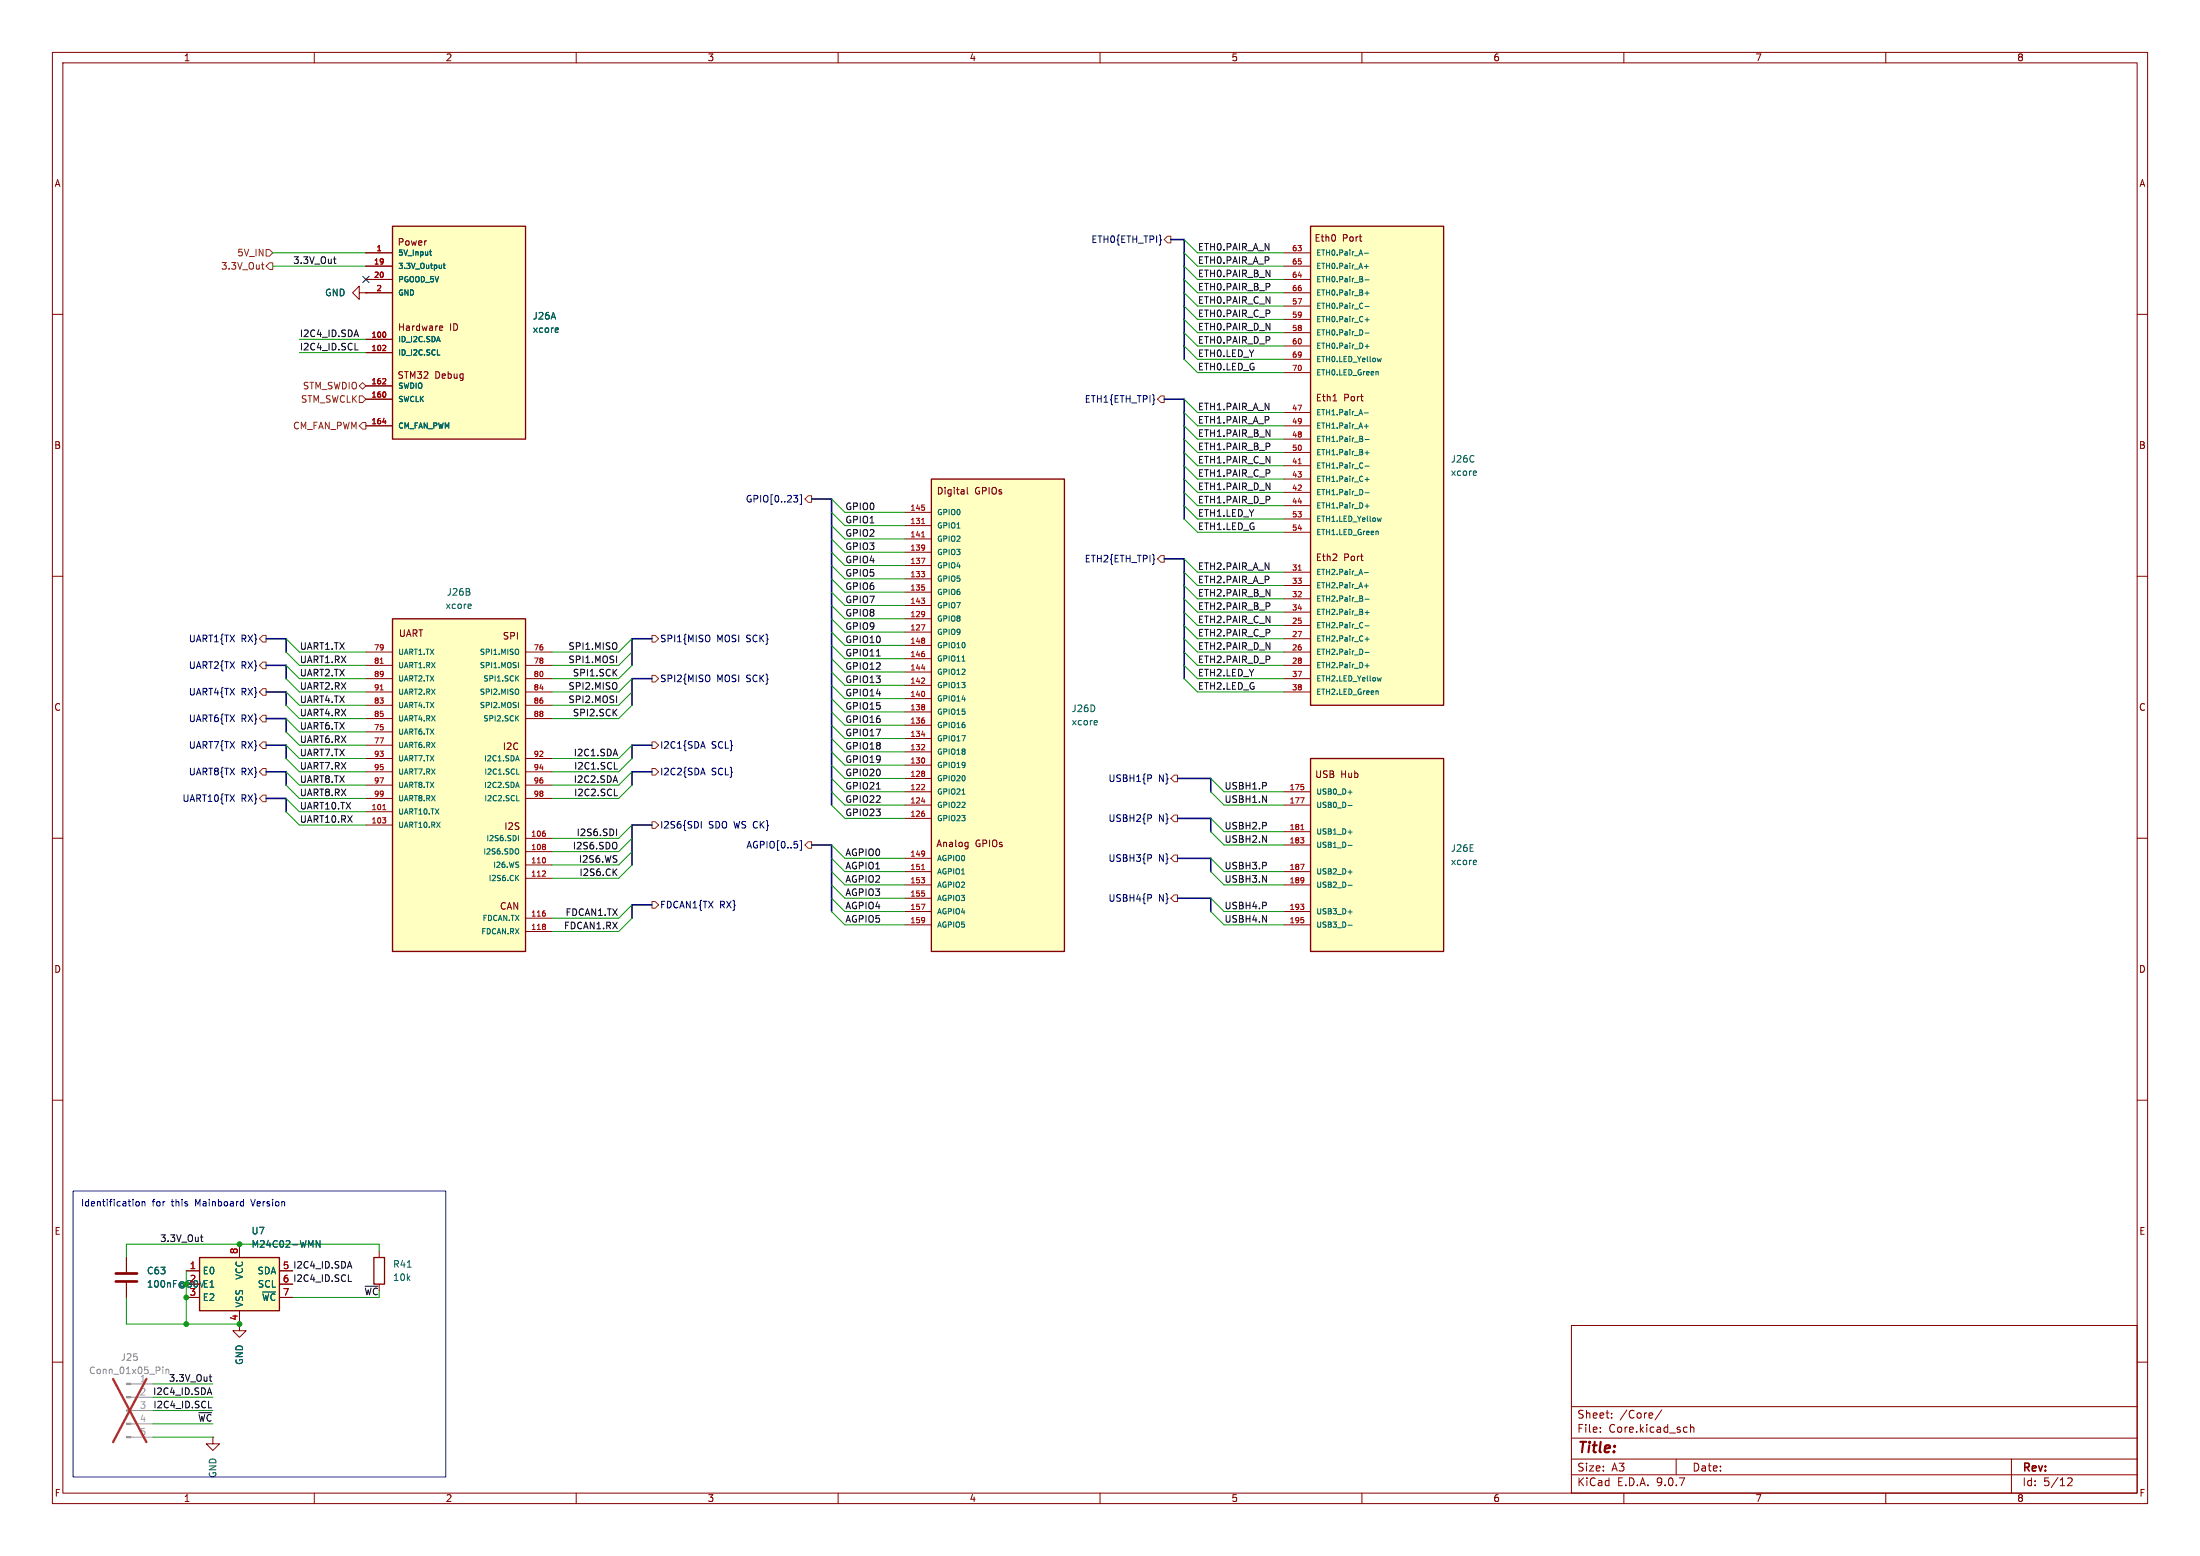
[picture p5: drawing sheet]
<svg xmlns="http://www.w3.org/2000/svg" width="420mm" height="297mm" viewBox="0 0 420 297" stroke-linecap="round" stroke-linejoin="round" font-family="sans-serif">
<g fill="none" stroke="#840000" stroke-width=".19">
<path d="M10 10h400v277h-400zM12 12h396v273h-396zM60 10v2M110 10v2M160 10v2M210 10v2M260 10v2M310 10v2M360 10v2M10 60h2M408 60h2M10 110h2"/>
<path d="M408 110h2M10 160h2M408 160h2M10 210h2M408 210h2M24.1 240v2.8M24.1 244.9v2.7M300 253h108v32h-108zM10 260h2M300 278.5h108M300 274.5h108M300 268.5h108"/>
<path d="M305.5 273.2v.2M305.5 272.5v.1M307.7 270.5v.2M307.7 269.8v.1M317.2 269.1l-1.3 1.9M320 278.5v3M321.9 272.4l.2 .1M322.1 273.3l-.2 .1M322.7 271.9v1.5M322.7 272.5l.2-.1 .4 .1 .1 .9M384 278.5v6.5M408 260h2"/>
<path d="M60 285v2M110 285v2M160 285v2M210 285v2M260 285v2M300 281.5h108M310 285v2M360 285v2M394.7 282.2l.6-.1 .2 .1 .1 .3-.9 1.1h.9"/>
</g>
<path d="M22.1 243.1h4.1M22.1 244.6h4.1" fill="none" stroke="#840000" stroke-width=".51"/>
<path d="M38.1 244.4l.4 1.3" fill="none" stroke="#006464" stroke-width=".19"/>
<path d="M38.1 240h15.2v10.2h-15.2z" fill="#ffffc2"/>
<path d="M38.1 240h15.2v10.2h-15.2zM71.4 240h2v5.1h-2z" fill="none" stroke="#840000" stroke-width=".25"/>
<path d="M45.7 237.5v2.5M72.4 238.8v1.2M35.6 242.6h2.5M35.6 247.6h2.5M45.7 250.2v2.5M53.3 242.6h2.6M53.3 247.6h2.6M53.3 245.1h2.6M72.4 245.1v1.3" fill="none" stroke="#840000" stroke-width=".19"/>
<path d="M61.1 236.8v1.3l-.7-1.3v1.3M77.8 241.9h.7" fill="none" stroke="#006464" stroke-width=".19"/>
<path d="M250.2 43.2h25.4v91.4h-25.4z" fill="#ffffc2"/>
<path d="M250.2 43.2h25.4v91.4h-25.4z" fill="none" stroke="#840000" stroke-width=".25"/>
<g fill="none" stroke="#840000" stroke-width=".19">
<path d="M245.1 48.3h5.1M245.1 50.8h5.1M245.1 53.3h5.1M245.1 55.9h5.1M245.1 58.4h5.1M245.1 61h5.1M245.1 63.5h5.1M245.1 66h5.1M245.1 68.6h5.1M245.1 71.1h5.1M245.1 78.7h5.1M254.5 76.5h.7"/>
<path d="M245.1 81.3h5.1M245.1 83.8h5.1M245.1 86.4h5.1M245.1 88.9h5.1M245.1 91.4h5.1M245.1 94h5.1M245.1 96.5h5.1M245.1 99.1h5.1M245.1 101.6h5.1M245.1 109.2h5.1M245.1 111.8h5.1M245.1 114.3h5.1"/>
<path d="M245.1 116.8h5.1M245.1 119.4h5.1M245.1 121.9h5.1M245.1 124.5h5.1M245.1 127h5.1M245.1 129.5h5.1M245.1 132.1h5.1M45.7 252.7v1.3h-1.3l1.3 1.3 1.3-1.3h-1.3"/>
</g>
<g fill="none" stroke="#006464" stroke-width=".19">
<path d="M260.5 48.3h.7M260.5 50.9h.7M260.6 53.4h.8M260.6 56h.8M260.6 58.5h.8M260.8 50.5v.8M261 55.6v.7M260.5 78.8h.7M260.6 61h.8M260.6 63.6h.8M260.6 66.1h.8M261 60.6v.8"/>
<path d="M261 65.7v.8M263.1 71v.6M263.7 68.4l-.2 .6-.2-.4M260.5 81.4h.7M260.6 83.9h.8M260.6 86.4h.8M260.6 89h.8M260.6 91.5h.8M260.6 94.1h.8M260.6 96.6h.8M260.8 81v.7M261 86v.8"/>
<path d="M261 91.1v.8M261 96.2v.8M263.7 98.8l-.2 .7-.2-.5M281.7 89.9l.2 .3-.6 .1M281.8 90.7h-.1M260.5 109.3h.7M260.5 111.8h.7M260.6 114.4h.8M260.6 116.9h.8M260.6 119.5h.8M260.8 111.4v.8M261 116.5v.8"/>
<path d="M263.1 101.4v.7M260.6 122h.8M260.6 124.5h.8M260.6 127.1h.8M261 121.6v.8M261 126.7v.8M263.1 131.9v.6M263.7 129.3l-.2 .7-.2-.5"/>
</g>
<path d="M247.8 88.5h.6M247.8 108.8h.6" fill="none" stroke="#a90000" stroke-width=".19"/>
<path d="M177.8 91.4h25.4v90.2h-25.4z" fill="#ffffc2"/>
<path d="M177.8 91.4h25.4v90.2h-25.4z" fill="none" stroke="#840000" stroke-width=".25"/>
<g fill="none" stroke="#840000" stroke-width=".19">
<path d="M172.7 97.8h5.1M184.7 93v1.1l.1 .2M172.7 100.3h5.1M172.7 102.9h5.1M172.7 105.4h5.1M172.7 108h5.1M172.7 110.5h5.1M172.7 113h5.1M172.7 115.6h5.1M172.7 118.1h5.1M172.7 120.7h5.1M172.7 123.2h5.1"/>
<path d="M172.7 125.7h5.1M172.7 128.3h5.1M172.7 130.8h5.1M172.7 133.4h5.1M172.7 135.9h5.1M172.7 138.4h5.1M172.7 141h5.1M172.7 143.5h5.1M172.7 146.1h5.1M172.7 148.6h5.1M172.7 151.1h5.1M172.7 153.7h5.1"/>
<path d="M172.7 156.2h5.1M172.7 163.8h5.1M172.7 166.4h5.1M172.7 168.9h5.1M172.7 171.5h5.1M172.7 174h5.1M172.7 176.5h5.1M184.4 160.8h.4M184.8 160.8v1l-.2 .2M184.8 161.6h-.4"/>
</g>
<g fill="none" stroke="#a90000" stroke-width=".19">
<path d="M175.9 99.9h.6M176.5 96.9v.4M175.9 106.5h.7l-.5 1.1M175.9 109.1h.6l-.3 .4M175.9 114.2h.6l-.3 .4M175.9 119.2h.7l-.5 1.1M175.9 102.5h.6M176.5 104.1v.7M176.5 109.6v.4M176.5 112.1v.4M176.5 114.7v.4M176.5 116.8v.7"/>
<path d="M176.5 104.4v.1M176.5 117.1v.1M175.9 127.5h.7M176.4 129.5l.1 .3-.6 .6h.6M176.5 121.9v.2M176.5 122.3v.4M176.5 124.8v.4M176.5 132.1v.7M176.5 134.6v.2M176.5 135v.4M176.5 137.5v.4M175.9 140.2h.7"/>
<path d="M175.9 152.9h.7M176.4 142.2l.1 .3-.6 .6h.6M176.4 149.8l.1 .4-.6 .5h.6M176.5 144.8v.7M176.5 147.3v.2M176.5 147.7v.4M176.5 155.3v.4M175.9 167.5h.6l-.3 .4M175.9 172.6h.7l-.5 1M175.9 166h.6M176.5 162.5v.7M176.5 168v.4"/>
<path d="M176.5 170.5v.5M176.5 175.2v.7M176.5 162.9v.1M176.5 175.6v.1"/>
</g>
<path d="M183.7 126.2h.5M209.3 137.5l.2 .3-.6 .2M209.4 138.3l-.1 .1M183.7 151.6h.5" fill="none" stroke="#006464" stroke-width=".19"/>
<path d="M250.2 144.8h25.4v36.8h-25.4z" fill="#ffffc2"/>
<path d="M250.2 144.8h25.4v36.8h-25.4z" fill="none" stroke="#840000" stroke-width=".25"/>
<path d="M245.1 151.1h5.1M245.1 153.7h5.1M245.1 158.8h5.1M245.1 161.3h5.1M245.1 166.4h5.1M245.1 168.9h5.1M245.1 174h5.1M245.1 176.5h5.1M40.6 274.3v1.3h-1.2l1.2 1.3 1.3-1.3h-1.3M40.6 274.3h.1" fill="none" stroke="#840000" stroke-width=".19"/>
<path d="M257.4 151.2h.7M257.4 153.7h.7M257.4 158.8h.7M257.4 161.4h.7M257.4 166.4h.7M257.4 169h.7M257.4 174.1h.7M257.4 176.6h.7M281.7 164.2l.2 .3-.6 .1M281.8 165h-.1" fill="none" stroke="#006464" stroke-width=".19"/>
<path d="M248.3 152.3h.7l-.5 1M248.3 159.9h.6l-.3 .4M248.3 158.4h.6M248.9 150.2v.4M248.3 165h.7l-.5 1M248.3 172.6h.6l-.3 .4M248.9 160.4v.4M248.9 167.6v.7M248.9 173.1v.4M248.9 175.6v.4M248.9 167.9v.1" fill="none" stroke="#a90000" stroke-width=".19"/>
<path d="M74.9 118.1h25.4v63.5h-25.4z" fill="#ffffc2"/>
<path d="M74.9 118.1h25.4v63.5h-25.4z" fill="none" stroke="#840000" stroke-width=".25"/>
<g fill="none" stroke="#840000" stroke-width=".19">
<path d="M68.6 55.9v-1.3l-1.3 1.3 1.3 1.3v-1.3h1.2M69.8 55.9h.1M69.8 124.5h5.1M69.8 127h5.1M69.8 129.5h5.1M69.8 132.1h5.1M69.8 134.6h5.1M69.8 137.2h5.1M69.8 139.7h5.1M100.3 124.5h5.1M100.3 127h5.1M100.3 129.5h5.1"/>
<path d="M100.3 132.1h5.1M100.3 134.6h5.1M100.3 137.2h5.1M69.8 142.2h5.1M69.8 144.8h5.1M69.8 147.3h5.1M69.8 149.9h5.1M69.8 152.4h5.1M69.8 154.9h5.1M69.8 157.5h5.1M100.3 144.8h5.1M100.3 147.3h5.1"/>
<path d="M100.3 149.9h5.1M100.3 152.4h5.1M100.3 160h5.1M100.3 162.6h5.1M100.3 165.1h5.1M100.3 167.6h5.1M100.3 175.3h5.1M100.3 177.8h5.1"/>
</g>
<g fill="none" stroke="#a90000" stroke-width=".19">
<path d="M72.6 126.6h.6M72.6 131.7h.6M73 156.1h.6l-.3 .4M73.1 154.6h.5M73.6 156.6v.4M104.1 159.1v.4M104 166.3l.1 .4-.6 .6h.6M104.1 161.3v.2M104.1 161.7v.4M104.1 163.9v.6M104.1 174.3v.5M104.1 176.5v.2"/>
<path d="M104.1 176.9v.4"/>
</g>
<g fill="none" stroke="#006464" stroke-width=".19">
<path d="M89.8 115.3l.2 .3-.6 .1M89.9 116.1h-.1M98.6 129.4l.4 .6M98.6 137l.4 .6M99 124.1v.7M99 131.7v.7M99 126.4v1.1M99 134.1v1M99 129l-.6 .6M99 136.6l-.6 .6M98.6 147.8h.5M98.6 152.9h.5"/>
<path d="M98.8 144.2l.3 1M98.8 149.3l.3 1M99 159.5v1M98.6 167.5l.4 .6M98.9 162.1l.1 .2-.1 .7M99 167.1l-.6 .6"/>
</g>
<path d="M74.9 43.2h25.4v40.6h-25.4z" fill="#ffffc2"/>
<path d="M74.9 43.2h25.4v40.6h-25.4z" fill="none" stroke="#840000" stroke-width=".25"/>
<g fill="none" stroke="#840000" stroke-width=".19">
<path d="M69.8 55.9h.1M69.8 48.3h5.1M69.8 50.8h5.1M69.8 53.3h5.1M69.8 55.9h5.1M69.8 64.8h5.1M69.8 67.3h5.1M69.8 73.7h5.1M69.8 76.2h5.1M84.1 62.2l.3 .1 .1 .2-.6 .1M84.4 63l-.3 .1M69.8 81.3h5.1"/>
<path d="M45.7 237.5v2.5M24.1 240v2.8M24.1 244.9v2.7M35.6 242.6h2.5M35.6 247.6h2.5M45.7 250.2v2.5M53.3 242.6h2.6M53.3 247.6h2.6M53.3 245.1h2.6"/>
</g>
<path d="M82 48h.4M82.1 47.7v.9l.3 .1M84.6 50.6h.4M84.8 50.2v.9l.2 .2M83.5 67.8h.5M106.4 62.6l.2 .3-.6 .1M106.5 63.4h-.1M61.1 236.8v1.3l-.7-1.3v1.3M38.1 244.4l.4 1.3" fill="none" stroke="#006464" stroke-width=".19"/>
<path d="M73.6 66v.3l-.6 .6h.6M73.6 72.3v.4l-.6 .6h.6M73.6 63.6v.6M73.6 75v.6M73.1 80.6h.6" fill="none" stroke="#a90000" stroke-width=".19"/>
<g fill="#9c9b98" stroke="#9c9b98" stroke-width=".19">
<path d="M24.1 264h.9v.3h-.9z"/>
<path d="M24.1 266.6h.9v.2h-.9z"/>
<path d="M24.1 269.1h.9v.3h-.9z"/>
<path d="M24.1 271.7h.9v.2h-.9z"/>
<path d="M24.1 274.2h.9v.2h-.9z"/>
</g>
<path d="M25 264.2h4.2M25 266.7h4.2M25 269.2h4.2M25 271.8h4.2M25 274.3h4.2" fill="none" stroke="#9c9b98" stroke-width=".19"/>
<path d="M31.1 260.9v.2M31.1 261.4v.8M31.7 261.4v.8M31.7 261.5l.2-.1h.3v.8" fill="none" stroke="#939391" stroke-width=".19"/>
<path d="M21.6 263.2l6.3 12.1M27.9 263.2l-6.3 12.1" fill="none" stroke="#e12e31" stroke-width=".46"/>
<g fill="none" stroke="#725600" stroke-width=".19">
<path d="M49.9 50.5h.5M50.1 51.3l.3 .1M50.8 50.8l.6-.6h.7v1.2h-.7zM50.8 47.6h.6l.7 .7-.7 .6h-.6zM222.9 45.1h.6v1.3h-.6l-.7-.7zM68.6 73.7l.6-.7 .6 .7-.6 .6zM68.6 75.6h.6l.6 .6-.6 .6h-.6zM221.6 75.6h.6v1.2h-.6l-.6-.6zM69.2 80.6h.6v1.3h-.6l-.6-.6zM154.3 94.6h.6v1.3h-.6l-.6-.6zM221.6 106h.6v1.3h-.6l-.6-.6zM50.2 136.5h.6v1.3h-.6l-.7-.6z"/>
<path d="M50.2 126.4h.6v1.2h-.6l-.7-.6zM50.2 131.4h.6v1.3h-.6l-.7-.6zM50.2 121.3h.6v1.3h-.6l-.7-.7zM124.5 121.3h.6l.6 .6-.6 .7h-.6zM124.5 128.9h.6l.6 .6-.6 .7h-.6zM50.2 141.6h.6v1.3h-.6l-.7-.7zM50.2 151.8h.6v1.2h-.6l-.7-.6zM50.2 146.7h.6v1.3h-.6l-.7-.7zM124.5 141.6h.6l.6 .6-.6 .7h-.6zM124.5 146.7h.6l.6 .6-.6 .7h-.6zM124.5 156.8h.6l.6 .7-.6 .6h-.6zM224.2 148h.6v1.2h-.6l-.7-.6z"/>
<path d="M224.2 155.6h.6v1.2h-.6l-.7-.6zM124.5 172.1h.6l.6 .6-.6 .7h-.6zM154.3 160.7h.6v1.2h-.6l-.6-.6zM224.2 163.2h.6v1.3h-.6l-.7-.7zM224.2 170.8h.6v1.3h-.6l-.7-.6z"/>
</g>
<g fill="none" stroke="#000084" stroke-width=".19">
<path d="M69.2 52.7l1.3 1.2M70.5 52.7l-1.3 1.2M151.5 94.6h.8l-.4 .4M152 95l.3 .3v.3l-.3 .2M152.7 94.4h.3v1.9h-.3M135.3 121.3a.9 .9 0 0 1 0 1.1M135.3 128.9a.9 .9 0 0 1 0 1.2M133.9 156.8v1.3M133.9 142.5h.6M133.9 147.5h.6M134.2 141.5l.4 1.3M134.2 146.6l.4 1.3"/>
<path d="M219.7 148l.1 .1-.1 .4M219.7 155.6l.1 .2-.1 .3M152.7 160.5h.3v1.8h-.3M219.7 163.2l.1 .2-.1 .3M219.7 170.8l.1 .2-.1 .4"/>
</g>
<g fill="none" stroke="#0f0f0f" stroke-width=".19">
<path d="M63.7 49.4h.4M63.9 50.2l.2 .1M67.8 66.8h.6M68 63l.4 1.3M167.3 125.2h.7M117.3 151.9h.6M117.3 146.8h.6M117.7 158.2v1.3M167.3 150.6h.7M117.2 166.4l.6 .7M117.8 165.9l-.8 .7M38.3 236.1h.4"/>
<path d="M38.5 236.9l.2 .1M66.5 244.6h.6M66.7 240.8l.5 1.3M39.8 268.7h.6M39.9 262.8h.5M40 264.9l.4 1.3M40.2 263.6h.2"/>
</g>
<g fill="none" stroke="#000084" stroke-width=".3">
<path d="M223.5 45.7h2.6v22.9M222.2 76.2h3.9v22.9M154.9 95.3h3.8v58.4M222.2 106.7h3.9v22.8M50.8 121.9h3.8v2.6M50.8 127h3.8v2.5M50.8 132.1h3.8v2.5M50.8 137.2h3.8v2.5M124.5 121.9h-3.9v5.1M124.5 129.5h-3.9v5.1M50.8 147.3h3.8v2.6M50.8 142.2h3.8v2.6"/>
<path d="M50.8 152.4h3.8v2.5M124.5 147.3h-3.9v2.6M124.5 142.2h-3.9v2.6M124.5 157.5h-3.9v7.6M224.8 148.6h6.3v2.5M224.8 156.2h6.3v2.6M124.5 172.7h-3.9v2.6M154.9 161.3h3.8v12.7M224.8 171.5h6.3v2.5M224.8 163.8h6.3v2.6"/>
</g>
<g fill="none" stroke="#009600" stroke-width=".19">
<path d="M52.1 48.3h17.7M52.1 50.8h17.7M226.1 58.4l2.5 2.6h16.5M226.1 53.3l2.5 2.6h16.5M226.1 45.7l2.5 2.6h16.5M226.1 48.3l2.5 2.5h16.5M226.1 55.9l2.5 2.5h16.5M226.1 50.8l2.5 2.5h16.5M57.1 67.3h12.7M57.1 64.8h12.7M226.1 76.2l2.5 2.5h16.5M226.1 78.7l2.5 2.6h16.5"/>
<path d="M226.1 66l2.5 2.6h16.5M226.1 61l2.5 2.5h16.5M226.1 63.5l2.5 2.5h16.5M226.1 68.6l2.5 2.5h16.5M158.7 97.8l2.6 2.5h11.4M158.7 95.3l2.6 2.5h11.4M226.1 99.1l2.5 2.5h16.5M226.1 81.3l2.5 2.5h16.5M226.1 96.5l2.5 2.6h16.5M226.1 91.4l2.5 2.6h16.5M226.1 94l2.5 2.5h16.5M226.1 88.9l2.5 2.5h16.5"/>
<path d="M226.1 83.8l2.5 2.6h16.5M226.1 86.4l2.5 2.5h16.5M158.7 108l2.6 2.5h11.4M158.7 100.3l2.6 2.6h11.4M158.7 105.4l2.6 2.6h11.4M158.7 113l2.6 2.6h11.4M158.7 110.5l2.6 2.5h11.4M158.7 102.9l2.6 2.5h11.4M158.7 115.6l2.6 2.5h11.4M158.7 118.1l2.6 2.6h11.4M226.1 119.4l2.5 2.5h16.5M226.1 116.8l2.5 2.6h16.5"/>
<path d="M226.1 111.8l2.5 2.5h16.5M226.1 114.3l2.5 2.5h16.5M226.1 109.2l2.5 2.6h16.5M226.1 106.7l2.5 2.5h16.5M54.6 134.6l2.5 2.6h12.7M54.6 121.9l2.5 2.6h12.7M54.6 124.5l2.5 2.5h12.7M54.6 129.5l2.5 2.6h12.7M54.6 127l2.5 2.5h12.7M54.6 137.2l2.5 2.5h12.7M54.6 139.7l2.5 2.5h12.7M54.6 132.1l2.5 2.5h12.7"/>
<path d="M120.6 134.6l-2.5 2.6h-12.7M120.6 121.9l-2.5 2.6h-12.7M120.6 124.5l-2.5 2.5h-12.7M120.6 129.5l-2.5 2.6h-12.7M120.6 127l-2.5 2.5h-12.7M120.6 132.1l-2.5 2.5h-12.7M158.7 133.4l2.6 2.5h11.4M158.7 135.9l2.6 2.5h11.4M158.7 130.8l2.6 2.6h11.4M158.7 138.4l2.6 2.6h11.4M158.7 123.2l2.6 2.5h11.4M158.7 120.7l2.6 2.5h11.4"/>
<path d="M158.7 125.7l2.6 2.6h11.4M158.7 128.3l2.6 2.5h11.4M226.1 121.9l2.5 2.6h16.5M226.1 124.5l2.5 2.5h16.5M226.1 129.5l2.5 2.6h16.5M226.1 127l2.5 2.5h16.5M54.6 154.9l2.5 2.6h12.7M54.6 152.4l2.5 2.5h12.7M54.6 147.3l2.5 2.6h12.7M54.6 149.9l2.5 2.5h12.7M54.6 142.2l2.5 2.6h12.7M54.6 144.8l2.5 2.5h12.7"/>
<path d="M120.6 147.3l-2.5 2.6h-12.7M120.6 149.9l-2.5 2.5h-12.7M120.6 157.5l-2.5 2.5h-12.7M120.6 142.2l-2.5 2.6h-12.7M120.6 144.8l-2.5 2.5h-12.7M158.7 151.1l2.6 2.6h11.4M158.7 148.6l2.6 2.5h11.4M158.7 153.7l2.6 2.5h11.4M158.7 141l2.6 2.5h11.4M158.7 143.5l2.6 2.6h11.4M158.7 146.1l2.6 2.5h11.4M231.1 151.1l2.6 2.6h11.4"/>
<path d="M231.1 148.6l2.6 2.5h11.4M231.1 156.2l2.6 2.6h11.4M231.1 158.8l2.6 2.5h11.4M120.6 165.1l-2.5 2.5h-12.7M120.6 175.3l-2.5 2.5h-12.7M120.6 172.7l-2.5 2.6h-12.7M120.6 160l-2.5 2.6h-12.7M120.6 162.6l-2.5 2.5h-12.7M158.7 166.4l2.6 2.5h11.4M158.7 174l2.6 2.5h11.4M158.7 163.8l2.6 2.6h11.4M158.7 168.9l2.6 2.6h11.4"/>
<path d="M158.7 161.3l2.6 2.5h11.4M158.7 171.5l2.6 2.5h11.4M231.1 166.4l2.6 2.5h11.4M231.1 174l2.6 2.5h11.4M231.1 163.8l2.6 2.6h11.4M231.1 171.5l2.6 2.5h11.4M72.4 238.8v-1.3h-48.3v2.5M24.1 247.6v5.1h21.6M35.6 242.6v10.1M55.9 247.6h16.5M29.2 269.2h11.4M29.2 271.8h11.4"/>
<path d="M29.2 264.2h11.4M29.2 266.7h11.4M29.2 274.3h11.4"/>
</g>
<path d="M14 227.3h71.1v54.6h-71.1zM26 229.5l.2-.1 .3 .1 .1 .5-.1 .1-.3 .1-.2-.1zM27.1 229.5l.2-.1h.3l.1 .8M27.1 229.4v.8M46.4 229.4h.1M46.5 228.9v1.3M46.5 230.1l-.1 .1M47.9 228.9l.4 1.3" fill="none" stroke="#0000c2" stroke-width=".19"/>
<g fill="#009600" stroke="#009600" stroke-width=".19">
<circle cx="35.6" cy="252.7" r=".46"/>
<circle cx="45.7" cy="237.5" r=".46"/>
<circle cx="35.6" cy="247.6" r=".46"/>
<circle cx="45.7" cy="252.7" r=".46"/>
</g>
<text font-size="2.8" fill="#840000" x="301" y="277.9">Title:</text>
<g font-size="2.1" fill="#840000">
<text x="301" y="273.7">File:</text>
<text x="301" y="271">Sheet:</text>
<text x="307.1" y="273.7">Core.kicad_sch</text>
<text x="309.2" y="271">/Core/</text>
<text x="301" y="281.1">Size:</text>
<text x="307.6" y="281.1">A3</text>
<text x="323" y="281.1">Date:</text>
<text x="386" y="281.3">Rev:</text>
<text x="301" y="283.9">KiCad</text>
<text x="308.7" y="283.9">E.D.A.</text>
<text x="316.3" y="283.9">9.0.7</text>
<text x="386" y="283.9">Id:</text>
<text x="390.1" y="283.9">5/12</text>
</g>
<g font-size="1.8" fill="#840000">
<text x="35" y="11.9">1</text>
<text x="85" y="11.9">2</text>
<text x="135" y="11.9">3</text>
<text x="185" y="11.9">4</text>
<text x="235" y="11.9">5</text>
<text x="285" y="11.9">6</text>
<text x="335" y="11.9">7</text>
<text x="385" y="11.9">8</text>
<text x="10.3" y="35.9">A</text>
<text x="408.3" y="35.9">A</text>
<text x="250.9" y="46.3">Eth0</text>
<text x="256.3" y="46.3">Port</text>
<text x="75.9" y="63.3">Hardware</text>
<text x="85.8" y="63.3">ID</text>
<text x="75.8" y="72.5">STM32</text>
<text x="83" y="72.5">Debug</text>
<text x="251.1" y="76.8">Eth1</text>
<text x="256.5" y="76.8">Port</text>
<text x="10.3" y="85.9">B</text>
<text x="408.2" y="85.9">B</text>
<text x="178.7" y="94.6">Digital</text>
<text x="186.1" y="94.6">GPIOs</text>
<text x="251.1" y="107.3">Eth2</text>
<text x="256.5" y="107.3">Port</text>
<text x="76.1" y="121.8">UART</text>
<text x="95.9" y="122.3">SPI</text>
<text x="10.3" y="135.9">C</text>
<text x="408.2" y="135.9">C</text>
<text x="95.9" y="143.4">I2C</text>
<text x="251" y="148.7">USB</text>
<text x="255.9" y="148.7">Hub</text>
<text x="96.2" y="158.6">I2S</text>
<text x="178.7" y="161.9">Analog</text>
<text x="186.2" y="161.9">GPIOs</text>
<text x="95.3" y="173.8">CAN</text>
<text x="10.3" y="185.9">D</text>
<text x="408.2" y="185.9">D</text>
<text x="10.3" y="235.9">E</text>
<text x="408.3" y="235.9">E</text>
<text x="45.5" y="252.2" transform="rotate(-90 45.5 252.2)">4</text>
<text x="10.3" y="285.9">F</text>
<text x="35" y="286.9">1</text>
<text x="85" y="286.9">2</text>
<text x="135" y="286.9">3</text>
<text x="185" y="286.9">4</text>
<text x="235" y="286.9">5</text>
<text x="285" y="286.9">6</text>
<text x="335" y="286.9">7</text>
<text x="385" y="286.9">8</text>
<text x="408.3" y="285.9">F</text>
</g>
<g font-size="1.8" fill="#006464">
<text x="75.8" y="47.1">Power</text>
<text x="62" y="56.7">GND</text>
<text x="101.6" y="63.7">xcore</text>
<text x="101.6" y="61.2">J26A</text>
<text x="276.9" y="88.5">J26C</text>
<text x="276.9" y="91">xcore</text>
<text x="85.2" y="113.9">J26B</text>
<text x="85" y="116.4">xcore</text>
<text x="204.5" y="136.1">J26D</text>
<text x="204.5" y="138.7">xcore</text>
<text x="276.9" y="165.3">xcore</text>
<text x="276.9" y="162.8">J26E</text>
<text x="47.9" y="238.4">M24C02-WMN</text>
<text x="47.9" y="235.8">U7</text>
<text x="27.9" y="243.4">C63</text>
<text x="36.1" y="244.9">2</text>
<text x="38.6" y="243.4">E0</text>
<text x="38.6" y="246">E1</text>
<text x="46.6" y="244.4" transform="rotate(-90 46.6 244.4)">VCC</text>
<text x="49.1" y="243.4">SDA</text>
<text x="49.1" y="246">SCL</text>
<text x="74.9" y="244.7">10k</text>
<text x="74.9" y="242.2">R41</text>
<text x="36.1" y="247.4">3</text>
<text x="38.6" y="248.5">E2</text>
<text x="46.6" y="249.7" transform="rotate(-90 46.6 249.7)">VSS</text>
<text x="49.9" y="248.5">~{WC}</text>
<text x="46.6" y="260.6" transform="rotate(-90 46.6 260.6)">GND</text>
<text x="41.5" y="282.2" transform="rotate(-90 41.5 282.2)">GND</text>
</g>
<g font-size="1.8" fill="#000084">
<text x="208.2" y="46.6">ETH0{ETH_TPI}</text>
<text x="207" y="77.1">ETH1{ETH_TPI}</text>
<text x="142.3" y="96.1">GPIO[0..23]</text>
<text x="207" y="107.5">ETH2{ETH_TPI}</text>
<text x="36" y="122.8">UART1{TX</text>
<text x="46" y="122.8">RX}</text>
<text x="125.9" y="122.8">SPI1{MISO</text>
<text x="136.8" y="122.8">MOSI</text>
<text x="142.6" y="122.8">SCK}</text>
<text x="36" y="127.9">UART2{TX</text>
<text x="46" y="127.9">RX}</text>
<text x="125.9" y="130.4">SPI2{MISO</text>
<text x="136.8" y="130.4">MOSI</text>
<text x="142.6" y="130.4">SCK}</text>
<text x="36" y="132.9">UART4{TX</text>
<text x="46" y="132.9">RX}</text>
<text x="36" y="138">UART6{TX</text>
<text x="36" y="143.1">UART7{TX</text>
<text x="46" y="138">RX}</text>
<text x="46" y="143.1">RX}</text>
<text x="125.9" y="143.1">I2C1{SDA</text>
<text x="135.8" y="143.1">SCL}</text>
<text x="36" y="148.2">UART8{TX</text>
<text x="46" y="148.2">RX}</text>
<text x="125.9" y="148.2">I2C2{SDA</text>
<text x="135.8" y="148.2">SCL}</text>
<text x="211.5" y="149.5">USBH1{P</text>
<text x="221.2" y="149.5">N}</text>
<text x="34.7" y="153.3">UART10{TX</text>
<text x="46" y="153.3">RX}</text>
<text x="125.9" y="158.3">I2S6{SDI</text>
<text x="135.3" y="158.3">SDO WS CK}</text>
<text x="211.5" y="157.1">USBH2{P</text>
<text x="221.2" y="157.1">N}</text>
<text x="142.4" y="162.2">AGPIO[0..5]</text>
<text x="211.5" y="164.7">USBH3{P</text>
<text x="221.2" y="164.7">N}</text>
<text x="125.9" y="173.6">FDCAN1{TX</text>
<text x="137.4" y="173.6">RX}</text>
<text x="211.5" y="172.3">USBH4{P</text>
<text x="221.2" y="172.3">N}</text>
</g>
<g font-size="1.8" fill="#0f0f0f">
<text x="228.6" y="47.9">ETH0.PAIR_A_N</text>
<text x="55.9" y="50.5">3.3V_Out</text>
<text x="228.6" y="50.5">ETH0.PAIR_A_P</text>
<text x="228.6" y="53">ETH0.PAIR_B_N</text>
<text x="228.6" y="58.1">ETH0.PAIR_C_N</text>
<text x="228.6" y="55.5">ETH0.PAIR_B_P</text>
<text x="57.1" y="64.4">I2C4_ID.SDA</text>
<text x="228.6" y="60.6">ETH0.PAIR_C_P</text>
<text x="228.6" y="65.7">ETH0.PAIR_D_P</text>
<text x="228.6" y="63.2">ETH0.PAIR_D_N</text>
<text x="57.1" y="67">I2C4_ID.SCL</text>
<text x="228.6" y="70.8">ETH0.LED_G</text>
<text x="228.6" y="68.2">ETH0.LED_Y</text>
<text x="228.6" y="78.4">ETH1.PAIR_A_N</text>
<text x="228.6" y="80.9">ETH1.PAIR_A_P</text>
<text x="228.6" y="83.5">ETH1.PAIR_B_N</text>
<text x="228.6" y="86">ETH1.PAIR_B_P</text>
<text x="228.6" y="88.6">ETH1.PAIR_C_N</text>
<text x="228.6" y="93.6">ETH1.PAIR_D_N</text>
<text x="228.6" y="91.1">ETH1.PAIR_C_P</text>
<text x="161.3" y="97.4">GPIO0</text>
<text x="161.3" y="100">GPIO1</text>
<text x="228.6" y="101.3">ETH1.LED_G</text>
<text x="228.6" y="98.7">ETH1.LED_Y</text>
<text x="228.6" y="96.2">ETH1.PAIR_D_P</text>
<text x="161.3" y="105.1">GPIO3</text>
<text x="161.3" y="107.6">GPIO4</text>
<text x="161.3" y="102.5">GPIO2</text>
<text x="161.3" y="112.7">GPIO6</text>
<text x="161.3" y="110.1">GPIO5</text>
<text x="228.6" y="108.9">ETH2.PAIR_A_N</text>
<text x="228.6" y="114">ETH2.PAIR_B_N</text>
<text x="228.6" y="111.4">ETH2.PAIR_A_P</text>
<text x="161.3" y="115.2">GPIO7</text>
<text x="161.3" y="117.8">GPIO8</text>
<text x="228.6" y="116.5">ETH2.PAIR_B_P</text>
<text x="228.6" y="119">ETH2.PAIR_C_N</text>
<text x="57.1" y="124.1">UART1.TX</text>
<text x="108.4" y="124.1">SPI1.MISO</text>
<text x="161.3" y="125.4">GPIO11</text>
<text x="161.3" y="122.8">GPIO10</text>
<text x="161.3" y="120.3">GPIO9</text>
<text x="228.6" y="121.6">ETH2.PAIR_C_P</text>
<text x="228.6" y="124.1">ETH2.PAIR_D_N</text>
<text x="57.1" y="129.2">UART2.TX</text>
<text x="57.1" y="131.7">UART2.RX</text>
<text x="57.1" y="126.7">UART1.RX</text>
<text x="108.4" y="131.7">SPI2.MISO</text>
<text x="108.4" y="126.7">SPI1.MOSI</text>
<text x="109.3" y="129.2">SPI1.SCK</text>
<text x="161.3" y="127.9">GPIO12</text>
<text x="161.3" y="130.5">GPIO13</text>
<text x="228.6" y="131.7">ETH2.LED_G</text>
<text x="228.6" y="129.2">ETH2.LED_Y</text>
<text x="228.6" y="126.7">ETH2.PAIR_D_P</text>
<text x="57.1" y="134.3">UART4.TX</text>
<text x="57.1" y="136.8">UART4.RX</text>
<text x="108.4" y="134.3">SPI2.MOSI</text>
<text x="109.3" y="136.8">SPI2.SCK</text>
<text x="161.3" y="135.5">GPIO15</text>
<text x="161.3" y="133">GPIO14</text>
<text x="57.1" y="139.4">UART6.TX</text>
<text x="57.1" y="141.9">UART6.RX</text>
<text x="161.3" y="138.1">GPIO16</text>
<text x="161.3" y="140.6">GPIO17</text>
<text x="161.3" y="143.2">GPIO18</text>
<text x="57.1" y="147">UART7.RX</text>
<text x="57.1" y="144.4">UART7.TX</text>
<text x="57.1" y="149.5">UART8.TX</text>
<text x="109.4" y="149.5">I2C2.SDA</text>
<text x="109.4" y="144.4">I2C1.SDA</text>
<text x="109.5" y="147">I2C1.SCL</text>
<text x="161.3" y="148.2">GPIO20</text>
<text x="161.3" y="145.7">GPIO19</text>
<text x="57.1" y="154.6">UART10.TX</text>
<text x="57.1" y="152.1">UART8.RX</text>
<text x="109.5" y="152.1">I2C2.SCL</text>
<text x="161.3" y="153.3">GPIO22</text>
<text x="161.3" y="150.8">GPIO21</text>
<text x="161.3" y="155.9">GPIO23</text>
<text x="233.7" y="153.3">USBH1.N</text>
<text x="233.7" y="150.8">USBH1.P</text>
<text x="57.1" y="157.1">UART10.RX</text>
<text x="110" y="159.7">I2S6.SDI</text>
<text x="233.7" y="158.4">USBH2.P</text>
<text x="233.7" y="160.9">USBH2.N</text>
<text x="109.3" y="162.2">I2S6.SDO</text>
<text x="110.4" y="164.8">I2S6.WS</text>
<text x="110.5" y="167.3">I2S6.CK</text>
<text x="161.3" y="166">AGPIO1</text>
<text x="161.3" y="163.5">AGPIO0</text>
<text x="233.7" y="166">USBH3.P</text>
<text x="161.3" y="168.6">AGPIO2</text>
<text x="161.3" y="171.1">AGPIO3</text>
<text x="161.3" y="173.6">AGPIO4</text>
<text x="233.7" y="173.6">USBH4.P</text>
<text x="233.7" y="168.6">USBH3.N</text>
<text x="107.6" y="177.5">FDCAN1.RX</text>
<text x="107.9" y="174.9">FDCAN1.TX</text>
<text x="161.3" y="176.2">AGPIO5</text>
<text x="233.7" y="176.2">USBH4.N</text>
<text x="30.5" y="237.1">3.3V_Out</text>
<text x="53.9" y="242.3">5 I2C4_ID.SDA</text>
<text x="53.9" y="244.9">6 I2C4_ID.SCL</text>
<text x="32.2" y="263.8">3.3V_Out</text>
<text x="29.1" y="266.4">I2C4_ID.SDA</text>
<text x="29.2" y="268.9">I2C4_ID.SCL</text>
<text x="37.7" y="271.4">~{WC}</text>
</g>
<g font-size="1.8" fill="#725600">
<text x="42.1" y="51.7">3.3V_Out</text>
<text x="45.2" y="49.1">5V_IN</text>
<text x="57.4" y="77.1">STM_SWCLK</text>
<text x="57.7" y="74.5">STM_SWDIO</text>
<text x="55.8" y="82.1">CM_FAN_PWM</text>
</g>
<g font-size="1.8" fill="#0000c2">
<text x="15.4" y="230.5">Identification</text>
<text x="29" y="230.5">for</text>
<text x="32.9" y="230.5">this</text>
<text x="37.6" y="230.5">Mainboard</text>
<text x="48.5" y="230.5">Version</text>
</g>
<g font-size="1.8" fill="#a90000">
<text x="45.5" y="239.5" transform="rotate(-90 45.5 239.5)">8</text>
<text x="36.1" y="242.3">1</text>
<text x="53.9" y="242.3">5</text>
<text x="53.9" y="244.9">6</text>
<text x="53.9" y="247.4">7</text>
</g>
<g font-size="1.8" fill="#009600">
<text x="27.9" y="246">100nF@50V</text>
<text x="69.5" y="247.3">~{WC}</text>
</g>
<g font-size="1.8" fill="#939391">
<text x="16.9" y="262.5">Conn_01x05_Pin</text>
<text x="23" y="259.9">J25</text>
<text x="26.6" y="263.9">1</text>
</g>
<g font-size="1.8" fill="#a5a4a2">
<text x="26.6" y="266.4">2</text>
<text x="26.6" y="269">3</text>
<text x="26.6" y="271.5">4</text>
<text x="26.6" y="274.1">5</text>
</g>
<g font-size="1.4" fill="#a90000">
<text x="71.3" y="50.5">19</text>
<text x="71.3" y="53.1">20</text>
<text x="71.8" y="48">1</text>
<text x="246.6" y="48">63</text>
<text x="246.6" y="50.5">65</text>
<text x="246.6" y="53.1">64</text>
<text x="71.8" y="55.6">2</text>
<text x="246.6" y="55.6">66</text>
<text x="246.6" y="58.2">57</text>
<text x="70.8" y="64.5">100</text>
<text x="246.6" y="60.7">59</text>
<text x="246.6" y="63.2">58</text>
<text x="246.6" y="65.8">60</text>
<text x="70.8" y="67.1">102</text>
<text x="246.6" y="68.3">69</text>
<text x="246.6" y="70.9">70</text>
<text x="70.8" y="73.4">162</text>
<text x="70.8" y="75.9">160</text>
<text x="70.8" y="81">164</text>
<text x="246.6" y="78.5">47</text>
<text x="246.6" y="81">49</text>
<text x="246.6" y="83.6">48</text>
<text x="246.6" y="86.1">50</text>
<text x="246.6" y="88.6">41</text>
<text x="246.6" y="91.2">43</text>
<text x="246.6" y="93.7">42</text>
<text x="173.7" y="97.5">145</text>
<text x="173.7" y="100.1">131</text>
<text x="246.6" y="96.3">44</text>
<text x="246.6" y="98.8">53</text>
<text x="246.6" y="101.3">54</text>
<text x="173.7" y="102.6">141</text>
<text x="173.7" y="105.2">139</text>
<text x="173.7" y="107.7">137</text>
<text x="173.7" y="110.2">133</text>
<text x="173.7" y="112.8">135</text>
<text x="246.6" y="109">31</text>
<text x="246.6" y="111.5">33</text>
<text x="173.7" y="115.3">143</text>
<text x="173.7" y="117.9">129</text>
<text x="246.6" y="114">32</text>
<text x="246.6" y="116.6">34</text>
<text x="246.6" y="119.1">25</text>
<text x="71.3" y="124.2">79</text>
<text x="101.8" y="124.2">76</text>
<text x="173.7" y="120.4">127</text>
<text x="173.7" y="122.9">148</text>
<text x="173.7" y="125.5">146</text>
<text x="246.6" y="121.7">27</text>
<text x="246.6" y="124.2">26</text>
<text x="71.3" y="126.7">81</text>
<text x="71.3" y="129.3">89</text>
<text x="71.3" y="131.8">91</text>
<text x="101.8" y="126.7">78</text>
<text x="101.8" y="129.3">80</text>
<text x="101.8" y="131.8">84</text>
<text x="173.7" y="128">144</text>
<text x="173.7" y="130.6">142</text>
<text x="246.6" y="126.7">28</text>
<text x="246.6" y="129.3">37</text>
<text x="246.6" y="131.8">38</text>
<text x="71.3" y="134.4">83</text>
<text x="71.3" y="136.9">85</text>
<text x="101.8" y="134.4">86</text>
<text x="101.8" y="136.9">88</text>
<text x="173.7" y="133.1">140</text>
<text x="173.7" y="135.6">138</text>
<text x="71.3" y="139.4">75</text>
<text x="71.3" y="142">77</text>
<text x="173.7" y="138.2">136</text>
<text x="173.7" y="140.7">134</text>
<text x="173.7" y="143.3">132</text>
<text x="71.3" y="144.5">93</text>
<text x="71.3" y="147.1">95</text>
<text x="71.3" y="149.6">97</text>
<text x="101.8" y="144.5">92</text>
<text x="101.8" y="147.1">94</text>
<text x="101.8" y="149.6">96</text>
<text x="173.7" y="145.8">130</text>
<text x="173.7" y="148.3">128</text>
<text x="70.8" y="154.7">101</text>
<text x="71.3" y="152.1">99</text>
<text x="101.8" y="152.1">98</text>
<text x="173.7" y="150.9">122</text>
<text x="173.7" y="153.4">124</text>
<text x="173.7" y="156">126</text>
<text x="246.1" y="150.9">175</text>
<text x="246.1" y="153.4">177</text>
<text x="70.8" y="157.2">103</text>
<text x="101.3" y="159.8">106</text>
<text x="246.1" y="158.5">181</text>
<text x="246.1" y="161">183</text>
<text x="101.3" y="162.3">108</text>
<text x="101.3" y="164.8">110</text>
<text x="101.3" y="167.4">112</text>
<text x="173.7" y="163.6">149</text>
<text x="173.7" y="166.1">151</text>
<text x="246.1" y="166.1">187</text>
<text x="173.7" y="168.7">153</text>
<text x="173.7" y="171.2">155</text>
<text x="173.7" y="173.7">157</text>
<text x="246.1" y="168.7">189</text>
<text x="246.1" y="173.7">193</text>
<text x="101.3" y="175">116</text>
<text x="101.3" y="177.5">118</text>
<text x="173.7" y="176.3">159</text>
<text x="246.1" y="176.3">195</text>
</g>
<g font-size="1.4" fill="#006464">
<text x="75.9" y="49">5V_Input</text>
<text x="75.9" y="51.5">3.3V_Output</text>
<text x="251.2" y="49">ETH0.Pair_A-</text>
<text x="251.2" y="51.5">ETH0.Pair_A+</text>
<text x="75.9" y="54.1">PGOOD_5V</text>
<text x="75.9" y="56.6">GND</text>
<text x="251.2" y="54.1">ETH0.Pair_B-</text>
<text x="251.2" y="56.6">ETH0.Pair_B+</text>
<text x="251.2" y="59.2">ETH0.Pair_C-</text>
<text x="75.9" y="65.5">ID_I2C.SDA</text>
<text x="251.2" y="61.7">ETH0.Pair_C+</text>
<text x="251.2" y="64.2">ETH0.Pair_D-</text>
<text x="75.9" y="68">ID_I2C.SCL</text>
<text x="251.2" y="66.8">ETH0.Pair_D+</text>
<text x="251.2" y="69.3">ETH0.LED_Yellow</text>
<text x="251.2" y="71.9">ETH0.LED_Green</text>
<text x="75.9" y="74.4">SWDIO</text>
<text x="75.9" y="76.9">SWCLK</text>
<text x="75.9" y="82">CM_FAN_PWM</text>
<text x="251.2" y="79.5">ETH1.Pair_A-</text>
<text x="251.2" y="82">ETH1.Pair_A+</text>
<text x="251.2" y="84.6">ETH1.Pair_B-</text>
<text x="251.2" y="87.1">ETH1.Pair_B+</text>
<text x="251.2" y="89.6">ETH1.Pair_C-</text>
<text x="251.2" y="92.2">ETH1.Pair_C+</text>
<text x="251.2" y="94.7">ETH1.Pair_D-</text>
<text x="178.8" y="98.5">GPIO0</text>
<text x="178.8" y="101.1">GPIO1</text>
<text x="251.2" y="97.3">ETH1.Pair_D+</text>
<text x="251.2" y="99.8">ETH1.LED_Yellow</text>
<text x="178.8" y="103.6">GPIO2</text>
<text x="178.8" y="106.1">GPIO3</text>
<text x="251.2" y="102.3">ETH1.LED_Green</text>
<text x="178.8" y="108.7">GPIO4</text>
<text x="178.8" y="111.2">GPIO5</text>
<text x="178.8" y="113.8">GPIO6</text>
<text x="251.2" y="110">ETH2.Pair_A-</text>
<text x="251.2" y="112.5">ETH2.Pair_A+</text>
<text x="178.8" y="116.3">GPIO7</text>
<text x="178.8" y="118.8">GPIO8</text>
<text x="251.2" y="115">ETH2.Pair_B-</text>
<text x="251.2" y="117.6">ETH2.Pair_B+</text>
<text x="75.9" y="125.2">UART1.TX</text>
<text x="91.5" y="125.2">SPI1.MISO</text>
<text x="178.8" y="121.4">GPIO9</text>
<text x="178.8" y="123.9">GPIO10</text>
<text x="251.2" y="120.1">ETH2.Pair_C-</text>
<text x="251.2" y="122.7">ETH2.Pair_C+</text>
<text x="251.2" y="125.2">ETH2.Pair_D-</text>
<text x="75.9" y="127.7">UART1.RX</text>
<text x="75.9" y="130.3">UART2.TX</text>
<text x="91.5" y="127.7">SPI1.MOSI</text>
<text x="92.1" y="130.3">SPI1.SCK</text>
<text x="178.8" y="126.5">GPIO11</text>
<text x="178.8" y="129">GPIO12</text>
<text x="178.8" y="131.5">GPIO13</text>
<text x="251.2" y="127.7">ETH2.Pair_D+</text>
<text x="251.2" y="130.3">ETH2.LED_Yellow</text>
<text x="75.9" y="132.8">UART2.RX</text>
<text x="75.9" y="135.4">UART4.TX</text>
<text x="75.9" y="137.9">UART4.RX</text>
<text x="91.5" y="132.8">SPI2.MISO</text>
<text x="91.5" y="135.4">SPI2.MOSI</text>
<text x="92.1" y="137.9">SPI2.SCK</text>
<text x="178.8" y="134.1">GPIO14</text>
<text x="178.8" y="136.6">GPIO15</text>
<text x="251.2" y="132.8">ETH2.LED_Green</text>
<text x="75.9" y="140.4">UART6.TX</text>
<text x="75.9" y="143">UART6.RX</text>
<text x="178.8" y="139.2">GPIO16</text>
<text x="178.8" y="141.7">GPIO17</text>
<text x="75.9" y="145.5">UART7.TX</text>
<text x="75.9" y="148.1">UART7.RX</text>
<text x="92.3" y="145.5">I2C1.SDA</text>
<text x="92.3" y="148.1">I2C1.SCL</text>
<text x="178.8" y="144.2">GPIO18</text>
<text x="178.8" y="146.8">GPIO19</text>
<text x="178.8" y="149.3">GPIO20</text>
<text x="75.9" y="150.6">UART8.TX</text>
<text x="75.9" y="153.1">UART8.RX</text>
<text x="75.9" y="155.7">UART10.TX</text>
<text x="92.3" y="150.6">I2C2.SDA</text>
<text x="92.3" y="153.1">I2C2.SCL</text>
<text x="178.8" y="151.9">GPIO21</text>
<text x="178.8" y="154.4">GPIO22</text>
<text x="251.2" y="151.9">USB0_D+</text>
<text x="251.2" y="154.4">USB0_D-</text>
<text x="75.9" y="158.2">UART10.RX</text>
<text x="92.7" y="160.8">I2S6.SDI</text>
<text x="178.8" y="156.9">GPIO23</text>
<text x="251.2" y="159.5">USB1_D+</text>
<text x="92.1" y="163.3">I2S6.SDO</text>
<text x="94" y="165.8">I26.WS</text>
<text x="178.8" y="164.6">AGPIO0</text>
<text x="178.8" y="167.1">AGPIO1</text>
<text x="251.2" y="162">USB1_D-</text>
<text x="251.2" y="167.1">USB2_D+</text>
<text x="93.2" y="168.4">I2S6.CK</text>
<text x="178.8" y="169.6">AGPIO2</text>
<text x="178.8" y="172.2">AGPIO3</text>
<text x="251.2" y="169.6">USB2_D-</text>
<text x="91.8" y="178.5">FDCAN.RX</text>
<text x="92" y="176">FDCAN.TX</text>
<text x="178.8" y="174.7">AGPIO4</text>
<text x="178.8" y="177.3">AGPIO5</text>
<text x="251.2" y="174.7">USB3_D+</text>
<text x="251.2" y="177.3">USB3_D-</text>
</g>
</svg>
